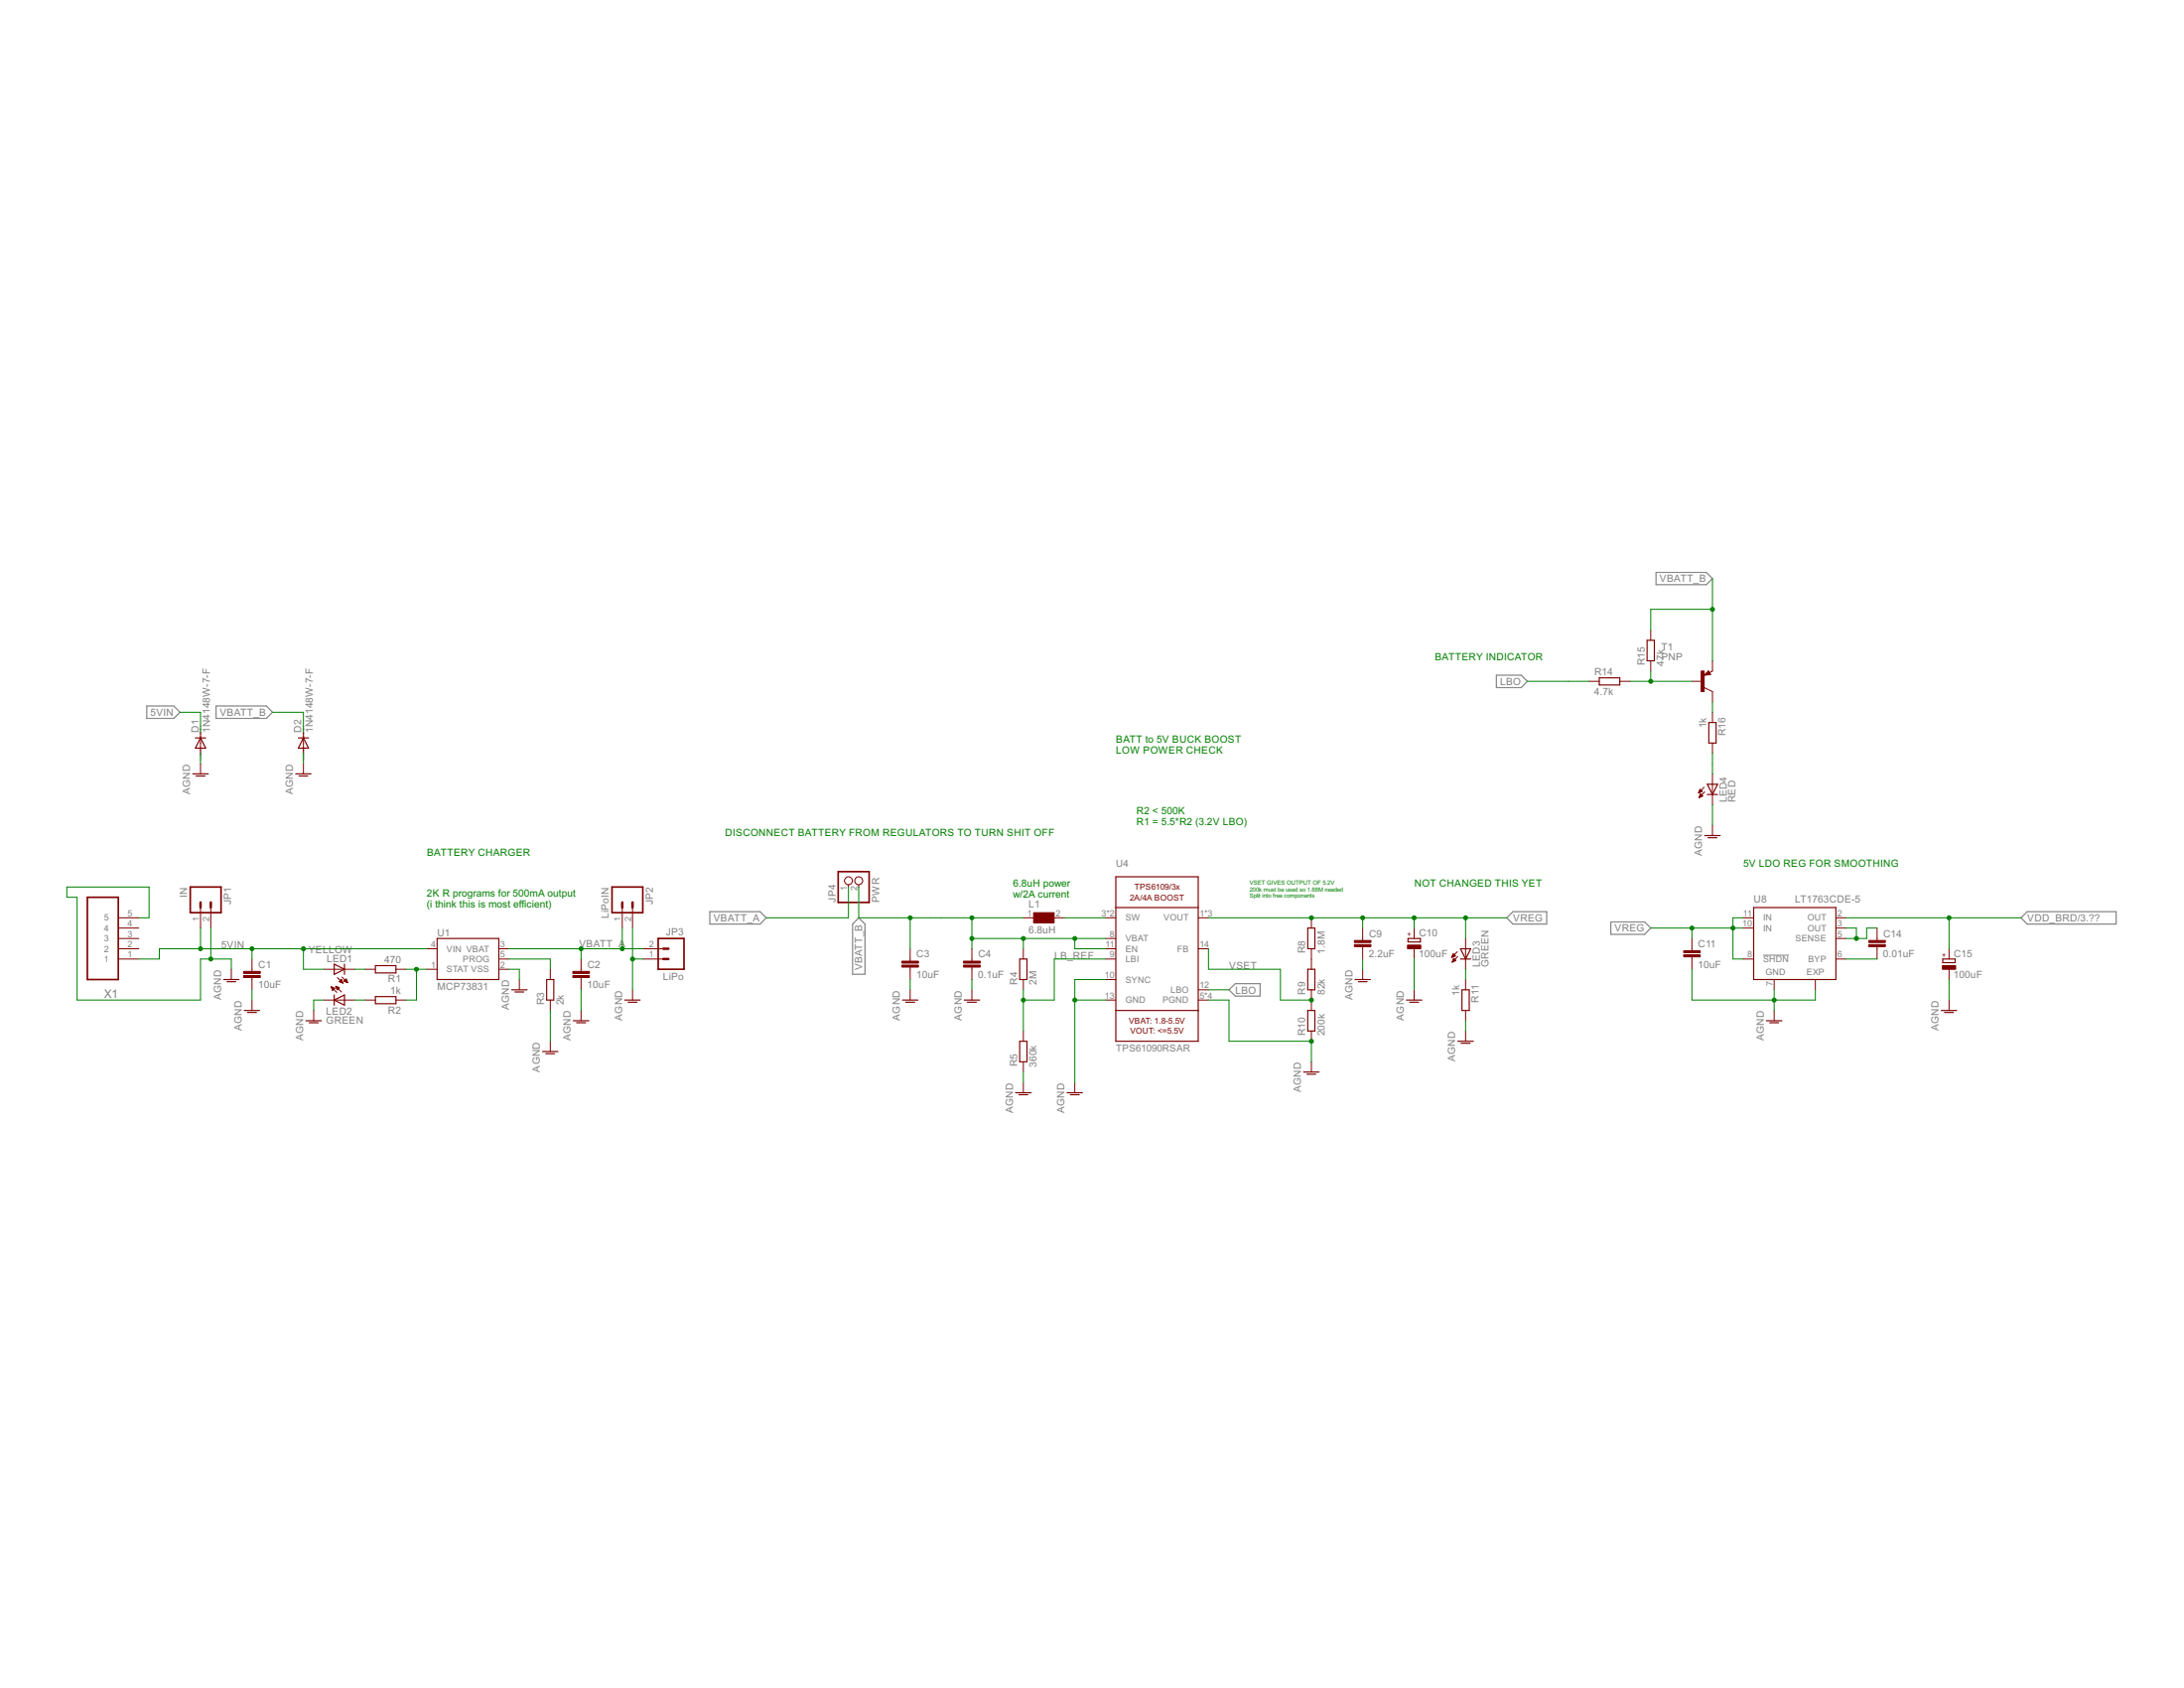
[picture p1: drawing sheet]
<svg xmlns="http://www.w3.org/2000/svg" width="279mm" height="216mm" viewBox="0 0 279 216" stroke-linecap="round" stroke-linejoin="round" font-family="sans-serif">
<path d="M225.6 122.2h3.3" fill="none" stroke="#808080" stroke-width=".13"/>
<path d="M211.9 73.2h6.4l.8 .8-.8 .8h-6.4zM18.8 90.3h3.4l.8 .8-.8 .8h-3.4zM27.6 90.3h6.5l.8 .8-.8 .8h-6.5zM191.4 86.4h3.2l.8 .7-.8 .8h-3.2zM90.8 116.6h6.4l.8 .8-.8 .8h-6.4zM109.9 117.4l.8 .8v6.4h-1.6v-6.4zM192.8 117.4l.7-.8h4.4v1.6h-4.4zM206.1 117.9h4.3l.8 .8-.8 .8h-4.3zM259.3 116.6h11.4v1.6h-11.4l-.7-.8zM157.2 126.6l.8-.8h3.2v1.6h-3.2z" fill="none" stroke="#808080" stroke-width=".15"/>
<g fill="none" stroke="#800000" stroke-width=".15">
<path d="M24.7 99h1.9M25 94.4h1.3M25.1 99.3h1.1M25.7 94.4l.6 1.3h-1.3zM37.8 99h2M38.2 94.4h1.3M38.2 99.3h1.2M38.8 94.4l.7 1.3h-1.3zM204.6 86.7h2.6v.9h-2.6zM210.7 81.9h.9v2.6h-.9zM218.5 86.2h-.1l.1-.2 .2 .2-.6 .1 .4-.4 .2 .3M218.6 92.4h.9v2.6h-.9z"/>
<path d="M142.7 116.1h10.6M142.7 112.1h10.6v21.1h-10.6zM167.3 118.7h.9v2.6h-.9zM218.1 106.9h2M218.4 100.3h1.3l-.6 1.3zM218.4 101.6h1.3M218.5 107.1h1.1M224.3 116.1h10.6v9.2h-10.6zM28.6 125.3h2M29 125.6h1.2M31.2 129.2h2M31.7 129.5h1.1"/>
<path d="M39.1 130.6h2M39.6 130.8h1.1M42.8 123.3l1.3 .7-1.3 .6zM42.8 127.9l1.3-.6v1.3zM42.8 127.3v1.3M44.1 123.3v1.3M48 123.5h2.7v.9h-2.7zM48 127.5h2.7v.9h-2.7zM55.9 120h7.9v5.3h-7.9zM65.4 126.6h2M65.9 126.9h1.1M69.4 134.5h2"/>
<path d="M69.8 134.8h1.2M69.9 125.3h.9v2.6h-.9zM73.3 130.6h2M73.8 130.8h1.1M79.9 127.9h2M80.3 128.2h1.2M115.5 127.9h1.9M115.9 128.2h1.1M123.4 127.9h1.9M123.8 128.2h1.1M129.9 139.8h2M130.5 122.7h.9v2.6h-.9z"/>
<path d="M130.5 133.2h.9v2.6h-.9zM136.5 139.8h2M142.7 129.2h10.6M166.8 137.1h1.9M167.2 137.4h1.1M167.3 129.2h.9v2.7h-.9zM167.3 124h.9v2.6h-.9zM173.4 125.3h1.9M173.8 125.6h1.1M179.9 127.9h2M180.1 120h1.6v.5h-1.6zM180.3 128.2h1.2"/>
<path d="M186.5 133.2h2M186.8 122.7h1.4M186.8 121.3h1.4l-.7 1.4zM186.9 133.4h1.2M187 126.6h1v2.6h-1zM226 130.6h2M226.4 130.8h1.1M248.3 129.2h2M248.5 122.7h1.6v.4h-1.6zM248.8 129.5h1.1M130.3 140h1.2M136.9 140h1.2"/>
</g>
<g fill="none" stroke="#800000" stroke-width=".13">
<path d="M25.7 93.7v2.7M25.7 97.7v1.3M38.8 93.7v2.7M38.8 97.7v1.3M203.3 87.1h1.3M207.2 87.1h1.4M211.2 80.6v1.3M211.2 84.5v1.3M216.5 87.1h1.3M218 87.9l1.1 .6v1.3M218.6 85.8l.2 .5-.8 .1zM219.1 84.5v1.3l-.4 .2"/>
<path d="M219.1 91.1v1.3M219.1 95v1.4M219.1 99v3.9M15.1 117.4h2.7M15.1 118.7h2.7M25.7 116.1v2.6M27 116.1v2.6M79.6 116.1v2.6M80.9 116.1v2.6M108.5 113.2v.3M109.9 113.2v.3M130.9 117.4h1.3"/>
<path d="M134.9 117.4h1.3M141.4 117.4h1.3M153.3 117.4h1.3M167.8 117.4v1.3M174.3 118.7v1.6M180.9 118.7v1.3M217.3 101.4h.1M217.3 101.3h.2M217.4 101.3h.2M217.4 101.2h.3M217.4 102h.1M217.4 101.9h.1"/>
<path d="M217.4 101.1h.3M217.4 101.9h.2M217.4 101.9h.3M217.4 101.1h.2M217.4 101.8h.4M217.5 101h.1M217.5 101.7h.3M217.5 101l.3 .2-.5 .2zM217.5 101.7h.2M217.5 101.6h.1M217.6 101.6l-.2 .4M217.6 101.6l.2 .2-.4 .2"/>
<path d="M217.6 101.6h.1M218 100.7l-.7 .7M218.1 101.3l-.7 .7M219.1 105.6v1.3M223 117.4h1.3M223 118.7h1.3M234.9 117.4h1.3M234.9 118.7h1.3M240.1 118.7v1.6M15.1 121.3h2.7M15.1 122.7h2.7M15.1 120h2.7"/>
<path d="M29.6 124v1.3M32.2 122.7v1.5M32.2 125v1.6M32.2 127.9v1.3M40.1 129.2v1.4M41.4 124h4M41.4 127.9h4M42.4 126.2l.7 .7M42.4 126.2l.4 .2-.2 .3M42.4 126.2l.2 .5M42.4 126.2h.1M42.4 126.3h.1"/>
<path d="M42.4 126.3h.3M42.4 126.4h.4M42.5 126.4h.3M42.5 126.5h.3M42.5 126.5h.2M42.5 126.6h.2M42.5 126.6h.1M42.6 126.7h.1M42.9 126.2l.8 .7M42.9 126.2l.5 .1M42.9 126.2l.3 .4 .2-.3M43 126.2h.1"/>
<path d="M43 126.2h.2M43 126.3h.3M43 126.3h.4M43.1 126.4h.3M43.1 126.4h.2M43.1 126.5h.2M43.1 126.5h.1M43.1 126.6h.1M43.2 125l.7 .8M43.4 125.5h.4M43.5 125.6h.3M43.5 125.5h.3"/>
<path d="M43.5 125.4h.3M43.6 125.6h.2M43.6 125.4h.1M43.6 125.3h.1M43.7 125.3h.1M43.7 125.3l-.3 .3 .5 .2M43.7 125.3l.2 .5M43.7 125.7h.1M43.8 125l.7 .7M43.8 125.7h.1M44 125.5h.4M44 125.5l.5 .2"/>
<path d="M44 125.5l.3-.3 .2 .5M44.1 125.4h.3M44.1 125.5h.3M44.1 125.4h.2M44.2 125.3h.1M44.2 125.6h.2M44.3 125.2h.1M44.3 125.6h.1M44.4 125.7h.1M46.7 124h1.3M46.7 127.9h1.3M50.7 124h1.3"/>
<path d="M50.7 127.9h1.3M54.6 121.3h1.3M54.6 124h1.3M63.8 121.3h1.3M63.8 124h1.3M63.8 122.7h1.3M66.4 125.3v1.3M70.4 124v1.3M70.4 127.9v1.3M70.4 133.2v1.3M74.3 122.7v1.5M74.3 125v1.6"/>
<path d="M74.3 129.2v1.4M80.9 126.6v1.3M82.2 121.3h2.7M82.2 122.7h2.7M116.4 121.3v1.6M116.4 123.7v1.6M116.4 126.6v1.3M124.3 121.3v1.6M124.3 123.7v1.6M124.3 126.6v1.3M130.9 121.3v1.4M130.9 125.3v1.3"/>
<path d="M130.9 131.9v1.3M130.9 135.8v1.3M130.9 138.5v1.3M137.5 138.5v1.3M141.4 121.3h1.3M141.4 122.7h1.3M141.4 120h1.3M141.4 127.9h1.3M141.4 125.3h1.3M153.3 121.3h1.3M153.3 127.9h1.3M153.3 126.6h1.3"/>
<path d="M167.8 121.3v2.7M167.8 126.6v2.6M167.8 131.9v1.3M167.8 135.8v1.3M174.3 121.1v1.6M174.3 124v1.3M180.9 121.3v1.4M180.9 126.6v1.3M185.7 122.4h.1M185.8 122.4h.1M185.8 122.3h.3M185.8 122.3h.4"/>
<path d="M185.8 123h.1M185.8 122.2h.3M185.8 122.9h.3M185.9 122.1h.2M185.9 122.9h.3M185.9 122.1h.1M185.9 122.8h.3M185.9 122l.3 .3-.5 .2zM185.9 122h.1M185.9 122.7h.2M185.9 122.6h.1M186 122.6h.1"/>
<path d="M186 122.6l-.2 .5M186 122.6l.2 .3-.4 .2M186.4 121.7l-.7 .8M186.5 122.3l-.7 .8M187.5 120v4M187.5 125.3v1.3M187.5 129.2v1.4M187.5 131.9v1.3M216.5 120v1.6M216.5 122.4v1.6M223 122.7h1.3M227 125.3v1.3"/>
<path d="M227 129.2v1.4M232.2 125.3v1.3M234.9 122.7h1.3M234.9 120h1.3M240.1 121.1v1.6M249.3 121.3v1.4M249.3 124v1.3M249.3 127.9v1.3"/>
<circle cx="108.5" cy="112.6" r=".51"/>
<circle cx="109.9" cy="112.6" r=".51"/>
</g>
<path d="M11.2 114.8h3.9v10.5h-3.9zM24.3 113.5h4v3.2h-4zM78.3 113.5h3.9v3.2h-3.9zM107.2 111.5h4v3.9h-4zM84.2 120h3.3v4h-3.3z" fill="none" stroke="#800000" stroke-width=".21"/>
<path d="M25.7 115.4v.7M27 115.4v.7M79.6 115.4v.7M80.9 115.4v.7M84.9 121.3h.6M84.9 122.7h.6" fill="none" stroke="#800000" stroke-width=".32"/>
<g fill="#800000" stroke="#800000" stroke-width=".13">
<path d="M215.4 122.1h2.1v.3h-2.1z"/>
<path d="M215.4 121.6h2.1v.3h-2.1z"/>
<path d="M239.1 120.8h2.1v.3h-2.1z"/>
<path d="M239.1 120.3h2.1v.2h-2.1z"/>
<path d="M73.3 124.8h2.1v.2h-2.1z"/>
<path d="M73.3 124.2h2.1v.3h-2.1z"/>
<path d="M31.2 124.8h2.1v.2h-2.1z"/>
<path d="M31.2 124.2h2.1v.3h-2.1z"/>
<path d="M173.3 120.8h2.1v.3h-2.1z"/>
<path d="M173.3 120.3h2.1v.2h-2.1z"/>
<path d="M115.4 123.4h2.1v.3h-2.1z"/>
<path d="M115.4 122.9h2.1v.3h-2.1z"/>
<path d="M123.3 123.4h2.1v.3h-2.1z"/>
<path d="M123.3 122.9h2.1v.3h-2.1z"/>
<path d="M132.2 116.7h2.7v1.3h-2.7z"/>
<path d="M180.1 120.9h1.7v.4h-1.7z"/>
<path d="M248.5 123.5h1.7v.5h-1.7z"/>
<path d="M217.6 85.8h.4v2.7h-.4z"/>
</g>
<g fill="none" stroke="#008000" stroke-width=".13">
<path d="M219.1 74v10.5M219.1 77.9h-7.9v2.7M23 91.1h2.7v2.6M25.7 96.4v1.3M34.9 91.1h3.9v2.6M38.8 96.4v1.3M195.4 87.1h7.9M208.6 87.1h7.9M211.2 85.8v1.3M219.1 89.8v1.3M219.1 96.4v2.6M17.8 117.4h1.3v-3.9h-10.5v1.3h1.3v13.1h15.8v-5.2h3.9v1.3"/>
<path d="M25.7 118.7v2.6M27 118.7v4M79.6 118.7v2.6M80.9 118.7v7.9M108.5 113.5v3.9h-10.5M109.9 113.5v3.9h21M116.4 117.4v3.9M124.3 117.4v3.9M136.2 117.4h5.2M154.6 117.4h38.2M174.3 117.4v1.3M180.9 117.4v1.3"/>
<path d="M187.5 117.4v2.6M211.2 118.7h11.8M216.5 118.7v1.3M219.1 102.9v2.7M223 117.4h-1.3v5.3h1.3M236.2 117.4h22.4M236.2 118.7h1.3v1.3M240.1 118.7h-1.3v1.3h-2.6M249.3 117.4v3.9M32.2 121.3v1.4M32.2 126.6v1.3M38.8 121.3v2.7h2.6"/>
<path d="M41.4 127.9h-1.3v1.3M45.4 127.9h1.3M45.4 124h1.3M52 124h2.6M53.3 124v3.9h-1.3M54.6 121.3h-34.2v1.4h-2.6M65.1 122.7h5.3v1.3M65.1 124h1.3v1.3M65.1 121.3h17.1M70.4 129.2v4M74.3 121.3v1.4M74.3 126.6v2.6"/>
<path d="M80.9 122.7h1.3M116.4 125.3v1.3M124.3 125.3v1.3M124.3 120h17.1M130.9 120v1.3M130.9 126.6v5.3M130.9 137.1v1.4M137.5 127.9h3.9M137.5 120v1.3h3.9M141.4 122.7h-6.5v5.2h-4M141.4 125.3h-3.9v13.2M154.6 127.9h2.6v5.3h10.6v2.6"/>
<path d="M154.6 121.3v2.7h9.2v3.9h4M154.6 126.6h2.6M174.3 122.7v1.3M180.9 122.7v3.9M187.5 124v1.3M187.5 130.6v1.3M216.5 124v3.9h15.7v-1.3M227 126.6v2.6M236.2 122.7h3.9M249.3 125.3v2.6"/>
</g>
<g fill="#008000" stroke="#008000" stroke-width=".13">
<circle cx="27" cy="122.7" r=".25"/>
<circle cx="227" cy="127.9" r=".25"/>
<circle cx="167.8" cy="133.2" r=".25"/>
<circle cx="137.5" cy="127.9" r=".25"/>
<circle cx="80.9" cy="122.7" r=".25"/>
<circle cx="32.2" cy="121.3" r=".25"/>
<circle cx="38.8" cy="121.3" r=".25"/>
<circle cx="25.7" cy="121.3" r=".25"/>
<circle cx="124.3" cy="120" r=".25"/>
<circle cx="130.9" cy="120" r=".25"/>
<circle cx="137.5" cy="120" r=".25"/>
<circle cx="124.3" cy="117.4" r=".25"/>
<circle cx="116.4" cy="117.4" r=".25"/>
<circle cx="219.1" cy="77.9" r=".25"/>
<circle cx="53.3" cy="124" r=".25"/>
<circle cx="221.7" cy="118.7" r=".25"/>
<circle cx="216.5" cy="118.7" r=".25"/>
<circle cx="174.3" cy="117.4" r=".25"/>
<circle cx="187.5" cy="117.4" r=".25"/>
<circle cx="180.9" cy="117.4" r=".25"/>
<circle cx="167.8" cy="117.4" r=".25"/>
<circle cx="237.5" cy="120" r=".25"/>
<circle cx="130.9" cy="127.9" r=".25"/>
<circle cx="167.8" cy="127.9" r=".25"/>
<circle cx="211.2" cy="87.1" r=".25"/>
<circle cx="74.3" cy="121.3" r=".25"/>
<circle cx="79.6" cy="121.3" r=".25"/>
<circle cx="249.3" cy="117.4" r=".25"/>
</g>
<text font-size="1.7" fill="#808080" x="13.3" y="127.7">X1</text>
<g font-size="1.4" fill="#808080">
<text x="212.3" y="74.4">VBATT_B</text>
<text x="212.5" y="83.2">T1</text>
<text x="191.9" y="87.6">LBO</text>
<text x="203.9" y="88.9">4.7k</text>
<text x="204" y="86.4">R14</text>
<text x="210.4" y="85.2" transform="rotate(-90 210.4 85.2)">R15</text>
<text x="212.5" y="84.5">PNP</text>
<text x="212.9" y="85.2" transform="rotate(-90 212.9 85.2)">47k</text>
<text x="19.2" y="91.5">5VIN</text>
<text x="25.4" y="93.7" transform="rotate(-90 25.4 93.7)">D1</text>
<text x="26.9" y="93.7" transform="rotate(-90 26.9 93.7)">1N4148W-7-F</text>
<text x="28.1" y="91.5">VBATT_B</text>
<text x="38.6" y="93.7" transform="rotate(-90 38.6 93.7)">D2</text>
<text x="40" y="93.7" transform="rotate(-90 40 93.7)">1N4148W-7-F</text>
<text x="218.3" y="93.1" transform="rotate(-90 218.3 93.1)">1k</text>
<text x="220.8" y="94.1" transform="rotate(-90 220.8 94.1)">R16</text>
<text x="24.3" y="101.6" transform="rotate(-90 24.3 101.6)">AGND</text>
<text x="37.5" y="101.6" transform="rotate(-90 37.5 101.6)">AGND</text>
<text x="220.9" y="102.6" transform="rotate(-90 220.9 102.6)">LED4</text>
<text x="222" y="102.6" transform="rotate(-90 222 102.6)">RED</text>
<text x="142.8" y="110.8">U4</text>
<text x="217.8" y="109.5" transform="rotate(-90 217.8 109.5)">AGND</text>
<text x="23.9" y="114.8" transform="rotate(-90 23.9 114.8)">IN</text>
<text x="29.6" y="115.8" transform="rotate(-90 29.6 115.8)">JP1</text>
<text x="55.9" y="119.8">U1</text>
<text x="77.9" y="117.5" transform="rotate(-90 77.9 117.5)">LiPoIN</text>
<text x="83.5" y="115.8" transform="rotate(-90 83.5 115.8)">JP2</text>
<text x="85.2" y="119.6">JP3</text>
<text x="91.3" y="117.8">VBATT_A</text>
<text x="106.9" y="115.4" transform="rotate(-90 106.9 115.4)">JP4</text>
<text x="112.5" y="115.4" transform="rotate(-90 112.5 115.4)">PWR</text>
<text x="131.6" y="119.4">6.8uH</text>
<text x="131.6" y="116.1">L1</text>
<text x="175.1" y="119.8">C9</text>
<text x="181.5" y="119.8">C10</text>
<text x="193.6" y="117.9">VREG</text>
<text x="206.6" y="119.2">VREG</text>
<text x="224.4" y="115.4">U8</text>
<text x="229.6" y="115.4">LT1763CDE-5</text>
<text x="240.9" y="119.8">C14</text>
<text x="259.4" y="117.9">VDD_BRD/3.??</text>
<text x="28.3" y="121.3">5VIN</text>
<text x="33" y="123.8">C1</text>
<text x="39.5" y="121.9">YELLOW</text>
<text x="41.8" y="123">LED1</text>
<text x="49.2" y="123.2">470</text>
<text x="49.6" y="125.7">R1</text>
<text x="74.1" y="121.2">VBATT_A</text>
<text x="75.1" y="123.8">C2</text>
<text x="84.8" y="125.3">LiPo</text>
<text x="110.3" y="124.1" transform="rotate(-90 110.3 124.1)">VBATT_B</text>
<text x="117.2" y="125.1">10uF</text>
<text x="117.3" y="122.5">C3</text>
<text x="125.1" y="125.1">0.1uF</text>
<text x="125.1" y="122.5">C4</text>
<text x="130.1" y="125.9" transform="rotate(-90 130.1 125.9)">R4</text>
<text x="132.6" y="125.9" transform="rotate(-90 132.6 125.9)">2M</text>
<text x="134.9" y="122.7">LB_REF</text>
<text x="157.3" y="124">VSET</text>
<text x="167" y="122" transform="rotate(-90 167 122)">R8</text>
<text x="169.5" y="122" transform="rotate(-90 169.5 122)">1.8M</text>
<text x="175.1" y="122.5">2.2uF</text>
<text x="181.5" y="122.4">100uF</text>
<text x="189.3" y="123.7" transform="rotate(-90 189.3 123.7)">LED3</text>
<text x="190.5" y="123.7" transform="rotate(-90 190.5 123.7)">GREEN</text>
<text x="217.2" y="123.8">10uF</text>
<text x="217.3" y="121.1">C11</text>
<text x="240.9" y="122.5">0.01uF</text>
<text x="249.9" y="125">100uF</text>
<text x="250" y="122.4">C15</text>
<text x="28.3" y="127.9" transform="rotate(-90 28.3 127.9)">AGND</text>
<text x="30.9" y="131.8" transform="rotate(-90 30.9 131.8)">AGND</text>
<text x="33" y="126.4">10uF</text>
<text x="41.7" y="130.9">GREEN</text>
<text x="41.7" y="129.8">LED2</text>
<text x="49.6" y="129.6">R2</text>
<text x="49.9" y="127.1">1k</text>
<text x="55.9" y="126.6">MCP73831</text>
<text x="65.1" y="129.2" transform="rotate(-90 65.1 129.2)">AGND</text>
<text x="69.6" y="128.6" transform="rotate(-90 69.6 128.6)">R3</text>
<text x="72.1" y="128.6" transform="rotate(-90 72.1 128.6)">2k</text>
<text x="75.1" y="126.4">10uF</text>
<text x="79.6" y="130.5" transform="rotate(-90 79.6 130.5)">AGND</text>
<text x="115.1" y="130.5" transform="rotate(-90 115.1 130.5)">AGND</text>
<text x="123" y="130.5" transform="rotate(-90 123 130.5)">AGND</text>
<text x="158" y="127.1">LBO</text>
<text x="167" y="127.2" transform="rotate(-90 167 127.2)">R9</text>
<text x="169.5" y="127.3" transform="rotate(-90 169.5 127.3)">82k</text>
<text x="173" y="127.9" transform="rotate(-90 173 127.9)">AGND</text>
<text x="179.6" y="130.5" transform="rotate(-90 179.6 130.5)">AGND</text>
<text x="186.7" y="127.3" transform="rotate(-90 186.7 127.3)">1k</text>
<text x="189.2" y="128.2" transform="rotate(-90 189.2 128.2)">R11</text>
<text x="248" y="131.8" transform="rotate(-90 248 131.8)">AGND</text>
<text x="38.8" y="133.2" transform="rotate(-90 38.8 133.2)">AGND</text>
<text x="69.1" y="137.1" transform="rotate(-90 69.1 137.1)">AGND</text>
<text x="73" y="133.2" transform="rotate(-90 73 133.2)">AGND</text>
<text x="130.1" y="136.4" transform="rotate(-90 130.1 136.4)">R5</text>
<text x="132.6" y="136.5" transform="rotate(-90 132.6 136.5)">360k</text>
<text x="142.8" y="134.5">TPS61090RSAR</text>
<text x="167" y="132.5" transform="rotate(-90 167 132.5)">R10</text>
<text x="169.5" y="132.5" transform="rotate(-90 169.5 132.5)">200k</text>
<text x="186.2" y="135.8" transform="rotate(-90 186.2 135.8)">AGND</text>
<text x="225.7" y="133.2" transform="rotate(-90 225.7 133.2)">AGND</text>
<text x="129.6" y="142.4" transform="rotate(-90 129.6 142.4)">AGND</text>
<text x="136.2" y="142.4" transform="rotate(-90 136.2 142.4)">AGND</text>
<text x="166.4" y="139.7" transform="rotate(-90 166.4 139.7)">AGND</text>
</g>
<g font-size="1.4" fill="#008000">
<text x="183.6" y="84.5">BATTERY INDICATOR</text>
<text x="142.8" y="95">BATT to 5V BUCK BOOST</text>
<text x="142.8" y="96.4">LOW POWER CHECK</text>
<text x="92.8" y="106.9">DISCONNECT BATTERY FROM REGULATORS TO TURN SHIT OFF</text>
<text x="145.4" y="104.2">R2 &lt; 500K</text>
<text x="145.4" y="105.6">R1 = 5.5*R2 (3.2V LBO)</text>
<text x="54.6" y="109.5">BATTERY CHARGER</text>
<text x="129.6" y="113.4">6.8uH power</text>
<text x="180.9" y="113.5">NOT CHANGED THIS YET</text>
<text x="223" y="110.8">5V LDO REG FOR SMOOTHING</text>
<text x="54.6" y="114.7">2K R programs for 500mA output</text>
<text x="54.6" y="116.1">(i think this is most efficient)</text>
<text x="129.6" y="114.8">w/2A current</text>
</g>
<g font-size="1.3" fill="#808080">
<text x="108.4" y="114" transform="rotate(-90 108.4 114)">1</text>
<text x="109.7" y="114" transform="rotate(-90 109.7 114)">2</text>
<text x="13.3" y="119.1">4</text>
<text x="13.3" y="117.8">5</text>
<text x="16.3" y="119.8">3</text>
<text x="16.3" y="118.5">4</text>
<text x="16.3" y="117.2">5</text>
<text x="25.5" y="117.9" transform="rotate(-90 25.5 117.9)">1</text>
<text x="26.8" y="117.9" transform="rotate(-90 26.8 117.9)">2</text>
<text x="79.4" y="117.9" transform="rotate(-90 79.4 117.9)">1</text>
<text x="80.7" y="117.9" transform="rotate(-90 80.7 117.9)">2</text>
<text x="131.4" y="117.2">1</text>
<text x="135" y="117.2">2</text>
<text x="140.9" y="117.2">3*2</text>
<text x="142" y="119.8">8</text>
<text x="144" y="117.8">SW</text>
<text x="148.9" y="117.8">VOUT</text>
<text x="153.5" y="117.2">1*3</text>
<text x="222.9" y="118.5">10</text>
<text x="223" y="117.2">11</text>
<text x="225.6" y="117.8">IN</text>
<text x="225.6" y="119.1">IN</text>
<text x="231.2" y="117.8">OUT</text>
<text x="231.2" y="119.1">OUT</text>
<text x="235" y="117.2">2</text>
<text x="235" y="119.8">5</text>
<text x="235" y="118.5">3</text>
<text x="13.3" y="123">1</text>
<text x="13.3" y="121.7">2</text>
<text x="13.3" y="120.4">3</text>
<text x="16.3" y="122.5">1</text>
<text x="16.3" y="121.2">2</text>
<text x="55.1" y="121.2">4</text>
<text x="55.1" y="123.8">1</text>
<text x="57.1" y="121.7">VIN VBAT</text>
<text x="57.1" y="124.4">STAT VSS</text>
<text x="59.2" y="123">PROG</text>
<text x="64" y="121.2">3</text>
<text x="64" y="122.5">5</text>
<text x="64" y="123.8">2</text>
<text x="83" y="122.5">1</text>
<text x="83" y="121.2">2</text>
<text x="141.3" y="125.1">10</text>
<text x="141.4" y="121.2">11</text>
<text x="142" y="122.5">9</text>
<text x="144" y="121.7">EN</text>
<text x="144" y="123.1">LBI</text>
<text x="144" y="125.7">SYNC</text>
<text x="144" y="120.4">VBAT</text>
<text x="150.6" y="121.7">FB</text>
<text x="153.5" y="121.2">14</text>
<text x="223.5" y="122.5">8</text>
<text x="225.6" y="123.1">SHDN</text>
<text x="225.9" y="124.8">GND</text>
<text x="229.7" y="120.4">SENSE</text>
<text x="231.1" y="124.8">EXP</text>
<text x="231.3" y="123">BYP</text>
<text x="235" y="122.5">6</text>
<text x="141.3" y="127.7">13</text>
<text x="144" y="128.3">GND</text>
<text x="148.7" y="128.3">PGND</text>
<text x="149.8" y="127">LBO</text>
<text x="153.5" y="126.4">12</text>
<text x="153.5" y="127.7">5*4</text>
<text x="226.8" y="126.1" transform="rotate(-90 226.8 126.1)">7</text>
</g>
<g font-size="1.2" fill="#800000">
<text x="145.1" y="113.8">TPS6109/3x</text>
<text x="144.5" y="115.1">2A/4A BOOST</text>
<text x="144.4" y="130.9">VBAT: 1.8-5.5V</text>
<text x="144.6" y="132.2">VOUT: &lt;=5.5V</text>
</g>
<g font-size="1" fill="#800000">
<text x="180.6" y="119.8" transform="rotate(-90 180.6 119.8)">+</text>
<text x="249" y="122.4" transform="rotate(-90 249 122.4)">+</text>
</g>
<g font-size=".8" fill="#008000">
<text x="159.9" y="114">200k must be used so 1.88M needed</text>
<text x="159.9" y="113.2">VSET GIVES OUTPUT OF 5.2V</text>
<text x="159.9" y="114.8">Split into free components</text>
</g>
<g font-size=".3" fill="#800080">
<text x="25.8" y="94.6" transform="rotate(-90 25.8 94.6)">SpiceOrder 2</text>
<text x="38.9" y="94.6" transform="rotate(-90 38.9 94.6)">SpiceOrder 2</text>
<text x="25.8" y="97.2" transform="rotate(-90 25.8 97.2)">SpiceOrder 1</text>
<text x="38.9" y="97.2" transform="rotate(-90 38.9 97.2)">SpiceOrder 1</text>
</g>
</svg>
